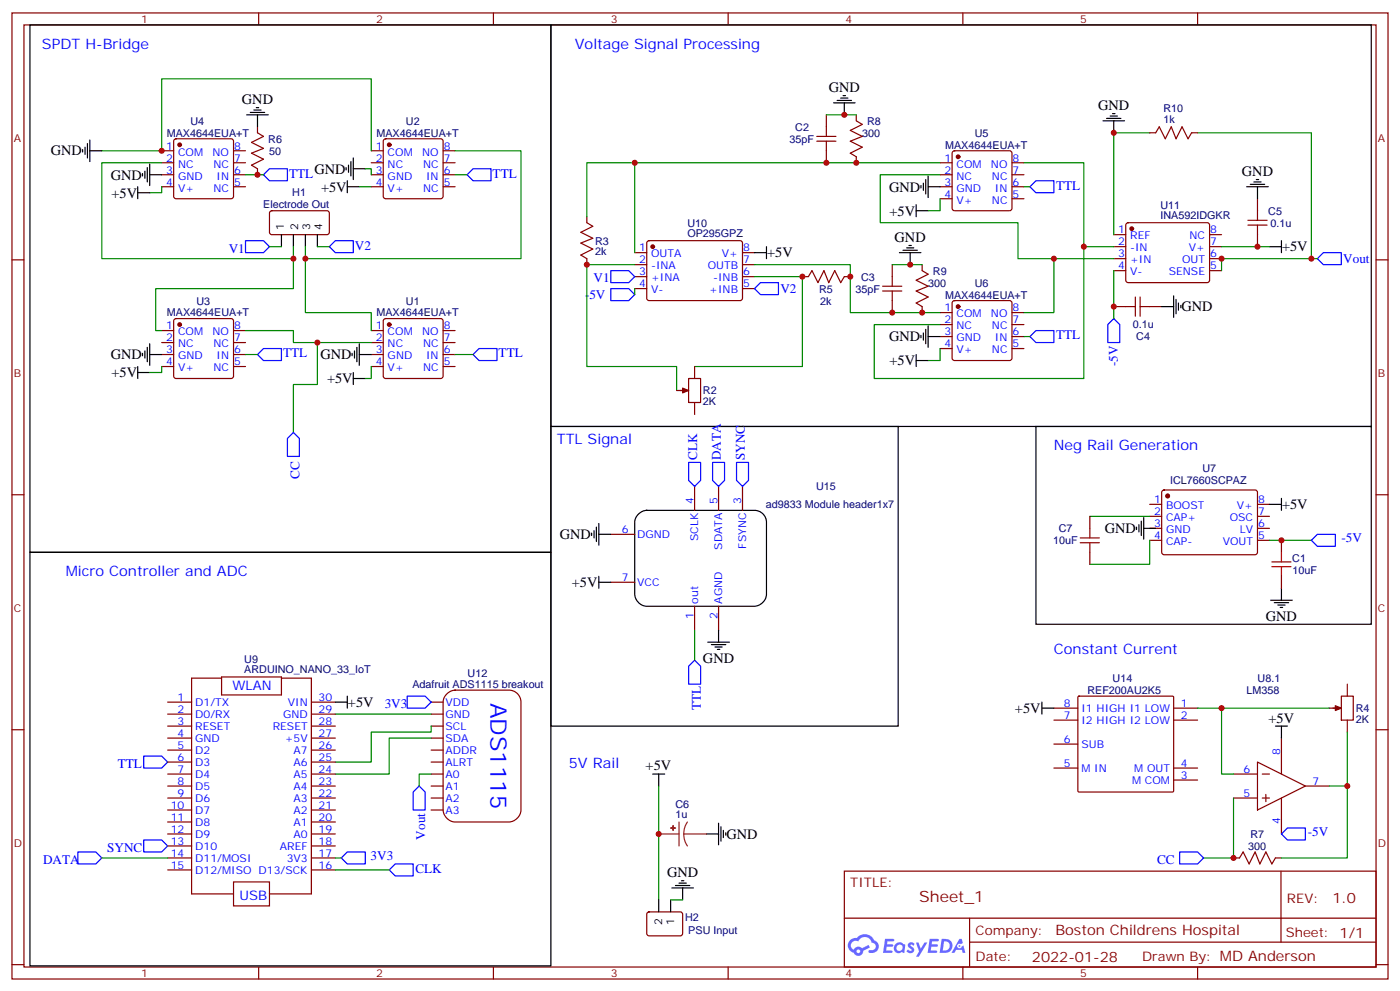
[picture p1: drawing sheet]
<svg xmlns="http://www.w3.org/2000/svg" width="412mm" height="292mm" viewBox="0 0 412 292" stroke-linecap="round" stroke-linejoin="round" font-family="sans-serif">
<g fill="none" stroke="#870000" stroke-width=".35">
<path d="M3.5 3.8h405.4v284.3h-405.4zM7.1 7.3h398.2v277.3h-398.2zM76.2 3.8v3.5M145.3 3.8v3.5M214.5 3.8v3.5M283.6 3.8v3.5M352.8 3.8v3.5M3.5 76.5h3.6M405.3 76.5h3.6M3.5 145.6h3.6M405.3 145.6h3.6M3.5 214.8h3.6"/>
<path d="M405.3 214.8h3.6M248.7 256.4h156.6v28.2h-156.6zM377.3 256.4v20.9M248.7 270.2h156.5M285.6 277.3h119.6M285.6 270.2v14.2M3.5 283.9h3.6M76.2 284.6v3.5M145.3 284.6v3.5M214.5 284.6v3.5M283.6 284.6v3.5M352.8 284.6v3.5"/>
<path d="M405.3 283.9h3.6"/>
</g>
<g fill="#5487ff">
<path d="M267.7 277.6a1.22 1.22 0 0 1 1.7 .2l-.4 .6a.47 .47 0 0 0-.3-.4 .47 .47 0 0 0-.5 .2l.1 .2a1.14 1.14 0 0 1 .8 1.8 1.14 1.14 0 0 1-1.9 0l-.2-.2 .5-.6 .7 .5a.29 .29 0 0 0 .3-.3 .29 .29 0 0 0-.2-.3 1.04 1.04 0 0 1-.6-1.7z"/>
<path d="M260.7 276.3h2.4l.3 .2-.2 .5-1.8 .1-.1 .8h1.5l.3 .4-.3 .4h-1.6l-.2 1.1h1.7l.2 .3-.2 .3-2.6 .1z"/>
<path d="M273.8 276.3h2.4l.3 .2-.1 .5-1.8 .1-.2 .8h1.6l.3 .4-.4 .4h-1.6l-.1 1.1h1.7l.2 .3-.2 .3-2.6 .1z"/>
<path d="M282.6 276.3h.7l.3 1.3-.6 .3a.69 .69 0 0 0-1 .3 .69 .69 0 0 0 .4 .9 .69 .69 0 0 0 .9-.6l.5-.2 .6 2.2h-.8l-.2-.9h-1.8l-.5 .9h-.8z"/>
<path d="M269.8 277.4h.8l.6 1.8 1.1-1.8h.9l-2.6 4.2h-.8l.9-1.5z"/>
<path d="M277.4 276.3l-.6 4.2h1.3a2.11 2.11 0 0 0 2.5-2.1 2.11 2.11 0 0 0-2.5-2.1zM278.1 277.1a1.39 1.39 0 0 1 1.7 1.4 1.39 1.39 0 0 1-1.8 1.3h-.3z"/>
<path d="M263.7 277.9a1.54 1.54 0 0 0-.1 2.2 1.54 1.54 0 0 0 2.2 .1l.6 .3 .3-2.3-.2-.3h-.4a1.49 1.49 0 0 0-2.4 0zM264 278.9a.94 .94 0 0 1 1.8 0 .94 .94 0 0 1-1.8 0z"/>
<path d="M250.4 276.7a2.18 2.18 0 0 0 1.1 3.7 1.44 1.44 0 0 0 1.6 .9 1.44 1.44 0 0 0 1.2-1.4l2-1.1-.5-.7-1.9 1a1.47 1.47 0 0 0-2.4 .4 1.39 1.39 0 0 1-.7-1.9 1.39 1.39 0 0 1 2-.5 2.12 2.12 0 0 1 2.2-1.3 2.12 2.12 0 0 1 1.9 1.7 1.14 1.14 0 0 1 1.1 1.4 1.14 1.14 0 0 1-1.7 .7 .43 .43 0 0 0-.5 .4 .43 .43 0 0 0 .4 .5 1.98 1.98 0 0 0 2.5-1.2 1.98 1.98 0 0 0-1.2-2.6 3.1 3.1 0 0 0-5.3-.6l-.9 .1zM252.3 280a.55 .55 0 0 1 1.1 0 .55 .55 0 0 1-1.1 0z"/>
<circle cx="282.6" cy="278.4" r=".26"/>
</g>
<g fill="none" stroke="#870000" stroke-width=".35">
<path d="M75.8 37.3v1.8l1.8 1-3.5 1.8 3.5 1.8-3.5 1.4 3.5 1.7-3.5 1.8 1.7 1.1v1.7M243.4 33.8v6.3M252.2 33.8v1.8l1.8 1-3.5 1.8 3.5 1.7-3.5 1.5 3.5 1.7-3.5 1.8 1.7 1v1.8M338.7 39.1h1.7l1.1-1.8 1.8 3.6 1.7-3.6 1.4 3.6 1.8-3.6 1.8 3.6 1-1.8h1.8M47.6 44.4h3.6M47.6 47.9h3.6M47.6 51.4h3.6M47.6 55h3.6M51.4 41.1l.5-.2h16.2l.5 .2 .2 .5v16.2l-.2 .5-.5 .2h-16.2l-.5-.2-.2-.5v-16.2zM68.8 44.4h3.5M68.8 47.9h3.5M68.8 51.4h3.5"/>
<path d="M68.8 55h3.5M109.4 44.4h3.5M109.4 47.9h3.5M109.4 51.4h3.5M109.4 55h3.5M113.1 41.1l.5-.2h16.2l.5 .2 .2 .5v16.2l-.2 .5-.5 .2h-16.2l-.5-.2-.2-.5v-16.2zM130.5 44.4h3.6M130.5 47.9h3.6M130.5 51.4h3.6M130.5 55h3.6M240.6 41.6h5.6M240.6 40.1h5.6"/>
<path d="M243.4 41.6v6.3M276.9 47.9h3.6M276.9 51.4h3.6M276.9 55h3.6M276.9 58.5h3.6M280.7 44.6l.5-.2h16.2l.5 .2 .2 .5v16.2l-.2 .5-.5 .2h-16.2l-.5-.2-.2-.5v-16.2zM298.1 47.9h3.5M298.1 51.4h3.5M298.1 55h3.5M298.1 58.5h3.5M370.4 58.5v6.3M79.6 62.2l.5-.2 16.5 .1 .4 .6-.1 5.9-.6 .5-16.5-.1-.4-.6v-5.7z"/>
<path d="M172.9 63.8v1.7l1.7 1.1-3.5 1.8 3.5 1.7-3.5 1.4 3.5 1.8-3.5 1.8 1.8 1v1.8M187 74.4h3.5M187 77.9h3.5M190.7 71l.5-.2 27.1 .1 .4 .6v16.5l-.7 .5-27.1-.1-.4-.6v-16.3zM218.7 74.4h3.5M218.7 77.9h3.5M262.8 77.9v6.3M271.6 77.9v1.8l1.8 1-3.5 1.8 3.5 1.7-3.5 1.5 3.5 1.7-3.5 1.8 1.7 1v1.8M328.1 69.1h3.5M328.1 72.6h3.5M328.1 76.1h3.5M328.1 79.7h3.5"/>
<path d="M331.8 65.8l.5-.3h23.3l.5 .3 .2 .5-.1 16.5-.6 .4-23.6-.1-.4-.6v-16.2zM356.3 69.1h3.5M356.3 72.6h3.5M356.3 76.1h3.5M356.3 79.7h3.5M367.6 66.3h5.6M367.6 64.8h5.6M370.4 66.3v6.3M47.6 97.3h3.6M51.4 94l.5-.2h16.2l.5 .2 .2 .5v16.2l-.2 .5-.5 .2h-16.2l-.5-.2-.2-.5v-16.2zM68.8 97.3h3.5M109.4 97.3h3.5"/>
<path d="M113.1 94l.5-.2h16.2l.5 .2 .2 .5v16.2l-.2 .5-.5 .2h-16.2l-.5-.2-.2-.5v-16.2zM130.5 97.3h3.6M187 81.4h3.5M187 84.9h3.5M218.7 81.4h3.5M218.7 84.9h3.5M236.4 81.4h1.7l1.1-1.7 1.7 3.5 1.8-3.5 1.4 3.5 1.8-3.5 1.7 3.5 1.1-1.8h1.8M260 85.7h5.6M260 84.2h5.6M262.8 85.7v6.3M276.9 92h3.6M276.9 95.5h3.6"/>
<path d="M276.9 99.1h3.6M280.7 88.7l.5-.2h16.2l.5 .2 .2 .5v16.2l-.2 .5-.5 .2h-16.2l-.5-.2-.2-.5v-16.2zM298.1 92h3.5M298.1 95.5h3.5M298.1 99.1h3.5M328.1 90.2h6.3M334.4 87.4v5.7M335.8 90.2h6.4M335.8 87.4v5.7M47.6 100.8h3.6M47.6 104.4h3.6M47.6 107.9h3.6"/>
<path d="M68.8 100.8h3.5M68.8 104.4h3.5M68.8 107.9h3.5M109.4 100.8h3.5M109.4 104.4h3.5M109.4 107.9h3.5M130.5 100.8h3.6M130.5 104.4h3.6M130.5 107.9h3.6M199.3 114.9h3.5M202.8 111.4h3.6v7.1h-3.6zM204.6 107.9v3.5"/>
<path d="M204.6 118.5v3.5M276.9 102.6h3.6M298.1 102.6h3.5M179.9 157.3h7.1M204.6 143.2v7M211.7 143.2v7M218.7 143.2v7M321 152v3.5M338.7 148.4h3.5M338.7 152h3.5M338.7 155.5h3.5M338.7 159h3.5"/>
<path d="M342.4 144.4l.5-.2 27.1 .1 .4 .6v17.9l-.7 .5-27.1-.1-.4-.6v-17.7zM370.4 148.4h3.5M370.4 152h3.5M370.4 155.5h3.5M370.4 159h3.5M377.5 159v3.6M179.9 171.4h7.1M204.6 178.4v7.1M211.7 178.4v7.1M321 162.6v3.5M377.5 169.6v3.5M65.3 199.6h-8.9v63.5h12.4"/>
<path d="M65.3 199.2h17.6v5.3h-17.6zM82.9 199.6h8.8v63.5h-12.3M49.4 206.7h7M49.4 210.2h7M49.4 213.7h7M49.4 217.2h7M91.7 206.7h7.1M91.7 210.2h7.1M91.7 213.7h7.1M91.7 217.2h7.1M127 206.7h3.5M127 210.2h3.5"/>
<path d="M127 213.7h3.5M127 217.2h3.5M131.7 204.2a3.6 3.6 0 0 1 2.4-1.1h15.8a3.5 3.5 0 0 1 3.6 3.6v31.7a3.8 3.8 0 0 1-3.6 3.5h-15.8a3.8 3.8 0 0 1-3.6-3.5v-31.7a3.5 3.5 0 0 1 1.2-2.5zM310.4 208.4h7.1M310.4 211.9h7.1M310.4 219h7.1M317.6 205.1l.3-.2h27.6l.2 .3v27.7l-.3 .2h-27.7l-.2-.3zM345.7 208.4h7.1M345.7 211.9h7.1M377.5 217.2v10.6M391.6 208.4h3.5M395.1 204.9h3.5v7h-3.5z"/>
<path d="M396.9 201.4v3.5M396.9 211.9v3.6M49.4 220.8h7M49.4 224.3h7M49.4 227.8h7M49.4 231.4h7M49.4 234.9h7M49.4 238.4h7M91.7 220.8h7.1M91.7 224.3h7.1M91.7 227.8h7.1M91.7 231.4h7.1"/>
<path d="M91.7 234.9h7.1M91.7 238.4h7.1M127 220.8h3.5M127 224.3h3.5M127 227.8h3.5M127 231.4h3.5M127 234.9h3.5M127 238.4h3.5M310.4 226.1h7.1M345.7 229.6h7.1M345.7 226.1h7.1M363.4 227.8h7"/>
<path d="M363.4 234.9h7M370.4 224.3l14.1 7.1-14.1 7zM371.8 227.8h2.1M371.8 234.9h2.1M372.9 233.8v2.1M377.5 234.9v10.6M384.5 231.4h7.1M49.4 252.5h7M49.4 249h7M49.4 245.5h7M49.4 241.9h7M49.4 256h7"/>
<path d="M68.8 259.6h10.6v7h-10.6zM91.7 252.5h7.1M91.7 249h7.1M91.7 245.5h7.1M91.7 241.9h7.1M91.7 256h7.1M363.4 252.5h1.7l1.1-1.7 1.7 3.5 1.8-3.5 1.4 3.5 1.8-3.5 1.7 3.5 1.1-1.8h1.8M190.7 268.6l.5-.2h9.5l.4 .7-.1 5.9-.6 .4h-9.5l-.4-.7v-5.6z"/>
</g>
<g fill="#870000" stroke="#870000" stroke-width=".35">
<path d="M201.1 114.2l1.7 .7-1.7 .7z"/>
<path d="M393.3 207.7l1.8 .7-1.8 .7z"/>
<circle cx="114.7" cy="95.5" r=".53"/>
<circle cx="114.7" cy="42.6" r=".53"/>
<circle cx="52.9" cy="95.5" r=".53"/>
<circle cx="52.9" cy="42.6" r=".53"/>
<circle cx="282.2" cy="46.1" r=".53"/>
<circle cx="282.2" cy="90.2" r=".53"/>
<circle cx="344" cy="146" r=".53"/>
<circle cx="192.3" cy="72.6" r=".53"/>
<circle cx="333.4" cy="67.3" r=".53"/>
</g>
<g fill="none" stroke="#008700" stroke-width=".35">
<path d="M243.4 33.8h8.8M338.7 39.1h-10.6v30M352.8 39.1h33.5v37h-26.5v3.6M30 44.4h17.6v-21.2h61.8v21.2M47.6 55v1.7h-3.5M47.6 47.9h-17.6v28.2h56.4v8.8h-40.5v12.4h1.7M72.3 51.4h5.3M105.8 55h3.6M107.6 49.7h1.8v1.7M134.1 44.4h19.4v31.7h-63.5v15.9h19.4v5.3M134.1 51.4h3.5M187 47.9v26.5"/>
<path d="M276.9 47.9h-104v15.9M276.9 51.4h-17.6v14.1h40.6v10.6h28.2M276.9 58.5v3.5h-3.5M301.6 47.9h17.7v24.7M301.6 55h1.8M79.4 72.6h3.5M86.4 72.6v3.5M90 72.6v3.5M93.5 72.6h3.5M187 77.9h-14.1v30h26.4v7M222.2 77.9h28.3v14.1h26.4M262.8 77.9h8.8"/>
<path d="M310.4 76.1v15.9h-8.8M328.1 72.6h-8.8v38.8h-61.8v-15.9h19.4M328.1 79.7v14.1M359.8 72.6h14.1M386.3 76.1h1.8M72.3 97.3h14.1v3.5h23M187 84.9v1.8M222.2 81.4h14.2v26.5h-31.8M301.6 99.1h1.8M47.6 107.9v1.7h-3.5M72.3 104.4h3.5M93.5 100.8v12.4h-7.1v14.1"/>
<path d="M109.4 107.9v3.5h-1.8M134.1 104.4h5.2M276.9 102.6v3.5h-3.5M321 152h17.7M338.7 159v7.1h-17.7M373.9 159h12.4M204.6 185.5v8.8M98.8 210.2h28.2M127 217.2h-12.3v10.6h-15.9M127 213.7v1.8h-17.6v8.8h-10.6M352.8 208.4h7v19.4h3.6M359.8 208.4h31.8"/>
<path d="M396.9 215.5v15.9M127 227.8h-3.5v3.6M194 231.4v33.5M363.4 234.9v17.6h-8.9M391.6 231.4h5.3v21.1h-19.4M30 252.5h19.4M98.8 252.5h1.7M98.8 256h15.9M197.6 264.9h3.5"/>
</g>
<g fill="none" stroke="#000" stroke-width=".35">
<path d="M8.8 7.3h153.5v155.3h-153.5zM162.3 7.3h241.6v118.2h-241.6zM72.7 33.8h6.3M73.7 33.1h4.3M74.8 32.4h2.1M75.5 31.7h.7M75.8 33.8v3.5M245.5 30.3h6.4M246.6 29.6h4.2M247.6 28.9h2.2M248.4 28.2h.7M248.7 30.3v3.5"/>
<path d="M324.9 35.6h6.4M326 34.9h4.2M327 34.1h2.1M327.7 33.4h.7M328.1 35.6v3.5M24.3 44v.7M25 43.3v2.1M25.8 42.3v4.2M26.5 44.4h3.5M26.5 41.2v6.4M40.6 56.7h3.5M40.6 55v3.5"/>
<path d="M42 51.1v.7M42.7 50.4v2.1M43.4 49.3v4.3M44.1 51.4h3.5M44.1 48.3v6.3M102 49.3v.7M102.3 55h3.5M102.3 53.2v3.5M102.7 48.6v2.1M103.4 47.6v4.2M104.1 49.7h3.5M104.1 46.5v6.3"/>
<path d="M271.3 54.6v.7M272 53.9v2.1M272.7 52.8v4.3M273.4 55h3.5M273.4 51.8v6.3M367.2 55h6.4M368.3 54.3h4.2M369.4 53.6h2.1M370.1 52.8h.7M370.4 55v3.5M82.9 69.1v3.5M86.4 69.1v3.5"/>
<path d="M90 69.1v3.5M93.5 69.1v3.5M222.2 74.4h3.6M225.8 72.6v3.5M264.9 74.4h6.4M266 73.7h4.2M267.1 73h2.1M267.8 72.2h.7M268.1 74.4v3.5M269.9 60.3v3.5M269.9 62h3.5M373.9 72.6h3.6"/>
<path d="M377.5 70.8v3.6M271.3 98.7v.7M272 98v2.1M272.7 96.9v4.3M273.4 95.9v6.3M273.4 99.1h3.5M342.2 90.2h3.5M345.7 87.1v6.3M346.4 88.1v4.3M347.1 89.2v2.1M347.8 89.9v.7M40.6 107.9v3.5"/>
<path d="M40.6 109.6h3.5M42 104v.7M42.7 103.3v2.1M43.4 102.2v4.3M44.1 101.2v6.3M44.1 104.4h3.5M103.7 104v.7M104.1 109.6v3.6M104.1 111.4h3.5M104.4 103.3v2.1M105.1 102.2v4.3M105.8 104.4h3.6"/>
<path d="M105.8 101.2v6.3M269.9 106.1h3.5M269.9 104.4v3.5M162.3 125.5h102.3v88.2h-102.3zM305.2 125.5h98.7v58.2h-98.7zM174.3 156.9v.7M175 156.2v2.1M175.7 155.2v4.2M176.4 154.1v6.3M176.4 157.3h3.5M188.1 151.2a3.6 3.6 0 0 1 2.4-1h31.7a3.5 3.5 0 0 1 3.6 3.5v21.2a3.8 3.8 0 0 1-3.6 3.5h-31.7a3.8 3.8 0 0 1-3.5-3.5v-21.2a3.5 3.5 0 0 1 1.1-2.5zM334.8 155.2v.7"/>
<path d="M335.5 154.4v2.2M336.2 153.4v4.2M336.9 155.5h3.5M336.9 152.3v6.4M373.9 148.4h3.6M377.5 146.7v3.5M8.8 162.6h153.5v121.7h-153.5zM176.4 171.4h3.5M176.4 169.6v3.5M374.3 176.7h6.3M375.4 177.4h4.2M376.4 178.1h2.1"/>
<path d="M377.1 178.8h.7M377.5 173.1v3.6M208.5 189h6.3M209.5 189.7h4.3M210.6 190.4h2.1M211.3 191.1h.7M211.7 185.5v3.5M98.8 206.7h3.5M102.3 204.9v3.5M306.9 208.4h3.5M306.9 206.7v3.5M375.7 213.7h3.5"/>
<path d="M377.5 213.7v3.5M192.3 227.8h3.5M194 227.8v3.6M200 259.9h2.1M200.7 259.2h.7M208.1 245.5h3.6M211.7 242.3v6.3M212.4 243.3v4.3M213.1 244.4v2.1M213.8 245.1v.7M194 264.9v3.5M197.6 264.9v3.5"/>
<path d="M197.9 261.3h6.4M199 260.6h4.2M201.1 261.3v3.6"/>
</g>
<g fill="none" stroke="#00f" stroke-width=".35">
<path d="M77.6 51.4l1.8-1.7h5.3v3.5h-5.3zM137.6 51.4l1.7-1.7h5.3v3.5h-5.3zM303.4 55l1.8-1.8h5.2v3.5h-5.2zM72.3 70.8h5.3l1.8 1.8-1.8 1.8h-5.3zM97 72.6l1.8-1.8h5.3v3.6h-5.3zM179.9 79.7h5.3l1.8 1.7-1.8 1.8h-5.3zM389.8 74.4h5.3v3.5h-5.3l-1.7-1.8zM179.9 84.9h5.3l1.8 1.8-1.8 1.8h-5.3zM222.2 84.9l1.8-1.7h5.3v3.5h-5.3zM303.4 99.1l1.8-1.8h5.2v3.5h-5.2zM328.1 93.8l1.7 1.7v5.3h-3.5v-5.3zM75.8 104.4l1.8-1.8h5.3v3.5h-5.3z"/>
<path d="M139.3 104.4l1.8-1.8h5.3v3.5h-5.3zM86.4 127.3l1.8 1.7v5.3h-3.5v-5.3zM202.8 136.1h3.6v5.3l-1.8 1.8-1.8-1.8zM209.9 136.1h3.5v5.3l-1.7 1.8-1.8-1.8zM217 136.1h3.5v5.3l-1.8 1.8-1.7-1.8zM386.3 159l1.8-1.7h5.2v3.5h-5.2zM204.6 194.3l1.8 1.8v5.3h-3.6v-5.3zM119.9 204.9h5.3l1.8 1.8-1.8 1.7h-5.3zM42.3 222.5h5.3l1.8 1.8-1.8 1.8h-5.3zM123.5 231.4l1.7 1.7v5.3h-3.5v-5.3zM22.9 250.8h5.3l1.8 1.7-1.8 1.8h-5.3zM42.3 247.2h5.3l1.8 1.8-1.8 1.8h-5.3z"/>
<path d="M100.5 252.5l1.8-1.7h5.3v3.5h-5.3zM116.4 254.3h5.3v3.5h-5.3l-1.7-1.8zM347.5 250.8h5.3l1.7 1.7-1.7 1.8h-5.3zM377.5 245.5l1.7-1.8h5.3v3.5h-5.3z"/>
</g>
<path d="M194 245.5h6M200 241.9v7.1M201.4 245.5l.3 1.8 .8 1.7M201.4 245.5h6.7M202.5 241.9l-.8 1.7-.3 1.9" fill="none" stroke="#8c2424" stroke-width=".35"/>
<g fill="#8c2424" stroke="#8c2424" stroke-width=".35">
<path d="M198.3 243v1.4z"/>
<path d="M197.6 243.7h1.4z"/>
</g>
<path d="M318.2 158.3h5.6M318.2 159.7h5.6M321 155.5v2.8M321 159.7v2.9M374.6 165.4h5.7M374.6 166.8h5.7M377.5 162.6v2.8M377.5 166.8v2.8" fill="none" stroke="#a10000" stroke-width=".35"/>
<g fill="#c00">
<circle cx="47.6" cy="44.4" r=".88"/>
<circle cx="75.8" cy="51.4" r=".88"/>
<circle cx="172.9" cy="77.9" r=".88"/>
<circle cx="236.4" cy="81.4" r=".88"/>
<circle cx="187" cy="47.9" r=".88"/>
<circle cx="250.5" cy="81.4" r=".88"/>
<circle cx="243.4" cy="47.9" r=".88"/>
<circle cx="252.2" cy="47.9" r=".88"/>
<circle cx="248.7" cy="33.8" r=".88"/>
<circle cx="262.8" cy="92" r=".88"/>
<circle cx="268.1" cy="77.9" r=".88"/>
<circle cx="271.6" cy="92" r=".88"/>
<circle cx="310.4" cy="76.1" r=".88"/>
<circle cx="319.3" cy="72.6" r=".88"/>
<circle cx="328.1" cy="90.2" r=".88"/>
<circle cx="370.4" cy="72.6" r=".88"/>
<circle cx="359.8" cy="76.1" r=".88"/>
<circle cx="328.1" cy="39.1" r=".88"/>
<circle cx="386.3" cy="76.1" r=".88"/>
<circle cx="93.5" cy="100.8" r=".88"/>
<circle cx="359.8" cy="208.4" r=".88"/>
<circle cx="396.9" cy="231.4" r=".88"/>
<circle cx="363.4" cy="252.5" r=".88"/>
<circle cx="86.4" cy="76.1" r=".88"/>
<circle cx="90" cy="76.1" r=".88"/>
<circle cx="194" cy="245.5" r=".88"/>
<circle cx="377.5" cy="159" r=".88"/>
</g>
<text font-size="6.7" fill="#00f" x="144.5" y="206.8" transform="rotate(90 144.5 206.8)">ADS1115</text>
<text font-size="4.6" fill="#800" x="270.8" y="265.4">Sheet_1</text>
<g font-size="4.2" fill="#00f">
<text x="12.3" y="14.4">SPDT H-Bridge</text>
<text x="169.3" y="14.4">Voltage Signal Processing</text>
<text x="164" y="130.8">TTL Signal</text>
<text x="310.4" y="132.6">Neg Rail Generation</text>
<text x="19.4" y="169.6">Micro Controller and ADC</text>
<text x="310.4" y="192.5">Constant Current</text>
<text x="167.6" y="226.1">5V Rail</text>
</g>
<g font-size="4.2">
<text x="244.1" y="27.1">GND</text>
<text x="71.3" y="30.6">GND</text>
<text x="323.5" y="32.3">GND</text>
<text x="15" y="45.8">GND</text>
<text x="32.6" y="52.8">GND</text>
<text x="92.6" y="51.1">GND</text>
<text x="365.8" y="51.7">GND</text>
<text x="32.8" y="58.2">+5V</text>
<text x="94.6" y="56.4">+5V</text>
<text x="261.9" y="56.4">GND</text>
<text x="262" y="63.4">+5V</text>
<text x="263.5" y="71.2">GND</text>
<text x="226" y="75.8">+5V</text>
<text x="377.6" y="74">+5V</text>
<text x="348" y="91.6">GND</text>
<text x="261.9" y="100.5">GND</text>
<text x="32.6" y="105.8">GND</text>
<text x="94.4" y="105.8">GND</text>
<text x="262" y="107.5">+5V</text>
<text x="32.8" y="111.1">+5V</text>
<text x="96.3" y="112.8">+5V</text>
<text x="377.6" y="149.9">+5V</text>
<text x="164.9" y="158.7">GND</text>
<text x="325.4" y="156.9">GND</text>
<text x="168.4" y="172.8">+5V</text>
<text x="372.9" y="182.7">GND</text>
<text x="207.1" y="195.1">GND</text>
<text x="102.5" y="208.1">+5V</text>
<text x="299" y="209.8">+5V</text>
<text x="373.6" y="212.7">+5V</text>
<text x="190.2" y="226.8">+5V</text>
<text x="214" y="246.9">GND</text>
<text x="196.5" y="258.1">GND</text>
</g>
<g font-size="4.2" fill="#800">
<text x="392.5" y="265.7">1.0</text>
<text x="310.9" y="275.2">Boston Childrens Hospital</text>
<text x="304" y="283">2022-01-28</text>
</g>
<g font-size="3.9" fill="#00f">
<text x="85.1" y="52.3">TTL</text>
<text x="145.1" y="52.3">TTL</text>
<text x="311.1" y="55.8">TTL</text>
<text x="67.4" y="74.4">V1</text>
<text x="104.5" y="73.5">V2</text>
<text x="395.7" y="77.4">Vout</text>
<text x="174.8" y="83.1">V1</text>
<text x="172.3" y="88">-5V</text>
<text x="229.9" y="86.3">V2</text>
<text x="311.1" y="99.9">TTL</text>
<text x="83.4" y="105.2">TTL</text>
<text x="146.9" y="105.2">TTL</text>
<text x="329.3" y="107.8" transform="rotate(-90 329.3 107.8)">-5V</text>
<text x="205.3" y="135.4" transform="rotate(-90 205.3 135.4)">CLK</text>
<text x="212.4" y="135.4" transform="rotate(-90 212.4 135.4)">DATA</text>
<text x="219.4" y="135.4" transform="rotate(-90 219.4 135.4)">SYNC</text>
<text x="88.2" y="140.9" transform="rotate(-90 88.2 140.9)">CC</text>
<text x="395.2" y="159.7">-5V</text>
<text x="68.4" y="203.1">WLAN</text>
<text x="113.3" y="208.5">3V3</text>
<text x="206.4" y="209" transform="rotate(-90 206.4 209)">TTL</text>
<text x="34.7" y="226.1">TTL</text>
<text x="31.6" y="250.8">SYNC</text>
<text x="125.2" y="247.1" transform="rotate(-90 125.2 247.1)">Vout</text>
<text x="385.2" y="246.2">-5V</text>
<text x="12.7" y="254.3">DATA</text>
<text x="109.2" y="253.2">3V3</text>
<text x="122.4" y="256.9">CLK</text>
<text x="340.9" y="254.3">CC</text>
<text x="70.6" y="264.9">USB</text>
</g>
<g font-size="3.9" fill="#800">
<text x="250.5" y="261">TITLE:</text>
<text x="379.1" y="265.7">REV:</text>
<text x="287.4" y="275.2">Company:</text>
<text x="378.7" y="275.8">Sheet: 1/1</text>
<text x="287.4" y="282.9">Date:</text>
<text x="336.4" y="282.9">Drawn By: MD Anderson</text>
</g>
<g font-size="3.2" fill="#800">
<text x="41.6" y="6.8">1</text>
<text x="110.8" y="6.8">2</text>
<text x="179.9" y="6.8">3</text>
<text x="249.1" y="6.8">4</text>
<text x="318.2" y="6.8">5</text>
<text x="4.1" y="41.9">A</text>
<text x="405.9" y="41.9">A</text>
<text x="4.1" y="111.1">B</text>
<text x="405.9" y="111.1">B</text>
<text x="4.1" y="180.2">C</text>
<text x="405.9" y="180.2">C</text>
<text x="4.1" y="249.3">D</text>
<text x="405.9" y="249.3">D</text>
<text x="41.6" y="287.6">1</text>
<text x="110.8" y="287.6">2</text>
<text x="179.9" y="287.6">3</text>
<text x="249.1" y="287.6">4</text>
<text x="318.2" y="287.6">5</text>
</g>
<g font-size="3.2" fill="#000080">
<text x="342.7" y="33">R10</text>
<text x="49.1" y="40.3">MAX4644EUA+T</text>
<text x="56.1" y="36.7">U4</text>
<text x="110.9" y="40.2">MAX4644EUA+T</text>
<text x="119.6" y="36.7">U2</text>
<text x="232.6" y="42">35pF</text>
<text x="234.3" y="38.5">C2</text>
<text x="254" y="40.2">300</text>
<text x="255.4" y="36.7">R8</text>
<text x="287.1" y="40.3">U5</text>
<text x="342.7" y="36.3">1k</text>
<text x="79" y="42">R6</text>
<text x="79.3" y="45.6">50</text>
<text x="278.4" y="43.8">MAX4644EUA+T</text>
<text x="86.1" y="57.8">H1</text>
<text x="77.5" y="61.3">Electrode Out</text>
<text x="341.8" y="64.4">INA592IDGKR</text>
<text x="341.8" y="61.4">U11</text>
<text x="373.6" y="63.2">C5</text>
<text x="175.3" y="72">R3</text>
<text x="202.5" y="69.7">OP295GPZ</text>
<text x="202.5" y="66.7">U10</text>
<text x="374.3" y="66.7">0.1u</text>
<text x="175.3" y="75.2">2k</text>
<text x="253.7" y="82.6">C3</text>
<text x="274.8" y="80.8">R9</text>
<text x="57.8" y="89.7">U3</text>
<text x="119.6" y="89.7">U1</text>
<text x="241.3" y="86.1">R5</text>
<text x="241.6" y="89.6">2k</text>
<text x="252" y="86.1">35pF</text>
<text x="273.4" y="84.3">300</text>
<text x="278.4" y="87.9">MAX4644EUA+T</text>
<text x="287.1" y="84.4">U6</text>
<text x="49.2" y="93.1">MAX4644EUA+T</text>
<text x="110.9" y="93.1">MAX4644EUA+T</text>
<text x="333.7" y="96.7">0.1u</text>
<text x="334.7" y="100.2">C4</text>
<text x="207.1" y="119.3">2K</text>
<text x="207.1" y="116.1">R2</text>
<text x="344.7" y="142.5">ICL7660SCPAZ</text>
<text x="354.2" y="138.9">U7</text>
<text x="225.6" y="149.6">ad9833 Module header1x7</text>
<text x="240.4" y="144.3">U15</text>
<text x="310.2" y="160.2">10uF</text>
<text x="311.9" y="156.7">C7</text>
<text x="380.7" y="165.5">C1</text>
<text x="380.8" y="169">10uF</text>
<text x="72" y="195.3">U9</text>
<text x="72" y="198.2">ARDUINO_NANO_33_IoT</text>
<text x="121.5" y="202.5">Adafruit ADS1115 breakout</text>
<text x="137.7" y="199.1">U12</text>
<text x="327.7" y="200.7">U14</text>
<text x="370.5" y="200.7">U8.1</text>
<text x="320.3" y="204.3">REF200AU2K5</text>
<text x="367.1" y="204.3">LM358</text>
<text x="399.3" y="209.6">R4</text>
<text x="399.3" y="212.7">2K</text>
<text x="199" y="237.7">C6</text>
<text x="199" y="240.9">1u</text>
<text x="367.7" y="250.1">300</text>
<text x="368.3" y="246.6">R7</text>
<text x="201.8" y="270.9">H2</text>
<text x="202.8" y="274.9">PSU Input</text>
</g>
<g font-size="3.2" fill="#00f">
<text x="49" y="44">1</text>
<text x="49" y="47.6">2</text>
<text x="52.5" y="45.8">COM</text>
<text x="62.6" y="45.8">NO</text>
<text x="69" y="47.6">7</text>
<text x="69" y="44">8</text>
<text x="110.7" y="44">1</text>
<text x="110.7" y="47.6">2</text>
<text x="114.2" y="45.8">COM</text>
<text x="124.4" y="45.8">NO</text>
<text x="130.7" y="47.6">7</text>
<text x="130.7" y="44">8</text>
<text x="278.3" y="47.6">1</text>
<text x="298.3" y="47.6">8</text>
<text x="49" y="51.1">3</text>
<text x="52.5" y="49.3">NC</text>
<text x="52.5" y="52.8">GND</text>
<text x="62.9" y="49.3">NC</text>
<text x="63.8" y="52.8">IN</text>
<text x="69" y="51.1">6</text>
<text x="110.7" y="51.1">3</text>
<text x="114.2" y="49.3">NC</text>
<text x="114.2" y="52.8">GND</text>
<text x="124.6" y="49.3">NC</text>
<text x="125.5" y="52.8">IN</text>
<text x="130.7" y="51.1">6</text>
<text x="278.3" y="51.1">2</text>
<text x="281.8" y="49.3">COM</text>
<text x="281.8" y="52.8">NC</text>
<text x="291.9" y="49.3">NO</text>
<text x="292.2" y="52.8">NC</text>
<text x="298.3" y="51.1">7</text>
<text x="49" y="54.6">4</text>
<text x="52.5" y="56.4">V+</text>
<text x="62.9" y="56.4">NC</text>
<text x="69" y="54.6">5</text>
<text x="110.7" y="54.6">4</text>
<text x="114.2" y="56.4">V+</text>
<text x="124.6" y="56.4">NC</text>
<text x="130.7" y="54.6">5</text>
<text x="278.3" y="54.6">3</text>
<text x="278.3" y="58.1">4</text>
<text x="281.8" y="56.4">GND</text>
<text x="281.8" y="59.9">V+</text>
<text x="292.2" y="59.9">NC</text>
<text x="293.1" y="56.4">IN</text>
<text x="298.3" y="58.1">5</text>
<text x="298.3" y="54.6">6</text>
<text x="329.4" y="68.7">1</text>
<text x="332.9" y="70.5">REF</text>
<text x="350.4" y="70.5">NC</text>
<text x="356.5" y="68.7">8</text>
<text x="188.3" y="74">1</text>
<text x="188.3" y="77.5">2</text>
<text x="191.8" y="75.8">OUTA</text>
<text x="212.7" y="75.8">V+</text>
<text x="218.9" y="77.5">7</text>
<text x="218.9" y="74">8</text>
<text x="329.4" y="72.2">2</text>
<text x="329.4" y="75.8">3</text>
<text x="332.9" y="74">-IN</text>
<text x="332.9" y="77.5">+IN</text>
<text x="348.2" y="77.5">OUT</text>
<text x="350.2" y="74">V+</text>
<text x="356.5" y="75.8">6</text>
<text x="356.5" y="72.2">7</text>
<text x="188.3" y="81.1">3</text>
<text x="191.8" y="79.3">-INA</text>
<text x="191.8" y="82.8">+INA</text>
<text x="208.5" y="79.3">OUTB</text>
<text x="210.1" y="82.8">-INB</text>
<text x="218.9" y="81.1">6</text>
<text x="329.4" y="79.3">4</text>
<text x="332.9" y="81.1">V-</text>
<text x="344.3" y="81.1">SENSE</text>
<text x="356.5" y="79.3">5</text>
<text x="188.3" y="84.6">4</text>
<text x="191.8" y="86.4">V-</text>
<text x="208.9" y="86.4">+INB</text>
<text x="218.9" y="84.6">5</text>
<text x="278.3" y="91.7">1</text>
<text x="278.3" y="95.2">2</text>
<text x="281.8" y="93.4">COM</text>
<text x="291.9" y="93.4">NO</text>
<text x="298.3" y="95.2">7</text>
<text x="298.3" y="91.7">8</text>
<text x="49" y="96.9">1</text>
<text x="49" y="100.5">2</text>
<text x="52.5" y="98.7">COM</text>
<text x="62.6" y="98.7">NO</text>
<text x="69" y="100.5">7</text>
<text x="69" y="96.9">8</text>
<text x="110.7" y="96.9">1</text>
<text x="110.7" y="100.5">2</text>
<text x="114.2" y="98.7">COM</text>
<text x="124.4" y="98.7">NO</text>
<text x="130.7" y="100.5">7</text>
<text x="130.7" y="96.9">8</text>
<text x="278.3" y="98.7">3</text>
<text x="281.8" y="96.9">NC</text>
<text x="281.8" y="100.5">GND</text>
<text x="292.2" y="96.9">NC</text>
<text x="293.1" y="100.5">IN</text>
<text x="298.3" y="98.7">6</text>
<text x="49" y="104">3</text>
<text x="49" y="107.5">4</text>
<text x="52.5" y="102.2">NC</text>
<text x="52.5" y="105.8">GND</text>
<text x="62.9" y="102.2">NC</text>
<text x="63.8" y="105.8">IN</text>
<text x="69" y="107.5">5</text>
<text x="69" y="104">6</text>
<text x="110.7" y="104">3</text>
<text x="110.7" y="107.5">4</text>
<text x="114.2" y="102.2">NC</text>
<text x="114.2" y="105.8">GND</text>
<text x="124.6" y="102.2">NC</text>
<text x="125.5" y="105.8">IN</text>
<text x="130.7" y="107.5">5</text>
<text x="130.7" y="104">6</text>
<text x="278.3" y="102.2">4</text>
<text x="281.8" y="104">V+</text>
<text x="292.2" y="104">NC</text>
<text x="298.3" y="102.2">5</text>
<text x="52.5" y="109.3">V+</text>
<text x="62.9" y="109.3">NC</text>
<text x="114.2" y="109.3">V+</text>
<text x="124.6" y="109.3">NC</text>
<text x="204.3" y="148.4" transform="rotate(-90 204.3 148.4)">4</text>
<text x="211.3" y="148.4" transform="rotate(-90 211.3 148.4)">5</text>
<text x="218.4" y="148.4" transform="rotate(-90 218.4 148.4)">3</text>
<text x="340" y="148.1">1</text>
<text x="343.5" y="149.9">BOOST</text>
<text x="364.3" y="149.9">V+</text>
<text x="370.6" y="148.1">8</text>
<text x="340" y="151.6">2</text>
<text x="340" y="155.2">3</text>
<text x="343.5" y="153.4">CAP+</text>
<text x="362.2" y="153.4">OSC</text>
<text x="370.6" y="155.2">6</text>
<text x="370.6" y="151.6">7</text>
<text x="183.2" y="156.9">6</text>
<text x="187.7" y="158.3">DGND</text>
<text x="205.7" y="159.3" transform="rotate(-90 205.7 159.3)">SCLK</text>
<text x="212.7" y="161.8" transform="rotate(-90 212.7 161.8)">SDATA</text>
<text x="219.8" y="161.5" transform="rotate(-90 219.8 161.5)">FSYNC</text>
<text x="340" y="158.7">4</text>
<text x="343.5" y="156.9">GND</text>
<text x="343.5" y="160.4">CAP-</text>
<text x="360.2" y="160.4">VOUT</text>
<text x="365.2" y="156.9">LV</text>
<text x="370.6" y="158.7">5</text>
<text x="183.2" y="171">7</text>
<text x="187.7" y="172.4">VCC</text>
<text x="205.7" y="177.7" transform="rotate(-90 205.7 177.7)">out</text>
<text x="212.7" y="177.7" transform="rotate(-90 212.7 177.7)">AGND</text>
<text x="204.3" y="182.2" transform="rotate(-90 204.3 182.2)">1</text>
<text x="211.3" y="182.2" transform="rotate(-90 211.3 182.2)">2</text>
<text x="52.3" y="209.8">2</text>
<text x="52.3" y="206.3">1</text>
<text x="57.5" y="207.7">D1/TX</text>
<text x="84.8" y="207.7">VIN</text>
<text x="93.8" y="206.3">30</text>
<text x="93.8" y="209.8">29</text>
<text x="131.2" y="207.7">VDD</text>
<text x="313.4" y="208.1">8</text>
<text x="318.6" y="209.5">I1 HIGH I1 LOW</text>
<text x="347.8" y="208.1">1</text>
<text x="52.3" y="213.4">3</text>
<text x="57.5" y="214.8">RESET</text>
<text x="57.5" y="211.2">D0/RX</text>
<text x="80.3" y="214.8">RESET</text>
<text x="83.4" y="211.2">GND</text>
<text x="93.8" y="213.4">28</text>
<text x="131.2" y="211.2">GND</text>
<text x="131.2" y="214.8">SCL</text>
<text x="313.4" y="211.6">7</text>
<text x="318.6" y="213">I2 HIGH I2 LOW</text>
<text x="347.8" y="211.6">2</text>
<text x="52.3" y="220.4">5</text>
<text x="52.3" y="216.9">4</text>
<text x="57.5" y="221.8">D2</text>
<text x="57.5" y="218.3">GND</text>
<text x="83.9" y="218.3">+5V</text>
<text x="86.5" y="221.8">A7</text>
<text x="93.8" y="216.9">27</text>
<text x="93.8" y="220.4">26</text>
<text x="131.2" y="218.3">SDA</text>
<text x="131.2" y="221.8">ADDR</text>
<text x="313.4" y="218.7">6</text>
<text x="318.6" y="220.1">SUB</text>
<text x="52.3" y="227.5">7</text>
<text x="52.3" y="223.9">6</text>
<text x="57.5" y="225.4">D3</text>
<text x="86.5" y="225.4">A6</text>
<text x="93.8" y="223.9">25</text>
<text x="93.8" y="227.5">24</text>
<text x="131.2" y="225.4">ALRT</text>
<text x="313.4" y="225.7">5</text>
<text x="318.6" y="227.1">M IN</text>
<text x="334.1" y="227.1">M OUT</text>
<text x="347.8" y="225.7">4</text>
<text x="366.3" y="227.5">6</text>
<text x="377.1" y="222.2" transform="rotate(-90 377.1 222.2)">8</text>
<text x="52.3" y="231">8</text>
<text x="57.5" y="232.4">D5</text>
<text x="57.5" y="228.9">D4</text>
<text x="86.5" y="228.9">A5</text>
<text x="86.5" y="232.4">A4</text>
<text x="93.8" y="231">23</text>
<text x="131.2" y="228.9">A0</text>
<text x="131.2" y="232.4">A1</text>
<text x="333.5" y="230.6">M COM</text>
<text x="347.8" y="229.2">3</text>
<text x="386.6" y="231">7</text>
<text x="50.3" y="238.1">10</text>
<text x="52.3" y="234.5">9</text>
<text x="57.5" y="239.5">D7</text>
<text x="57.5" y="235.9">D6</text>
<text x="86.5" y="235.9">A3</text>
<text x="86.5" y="239.5">A2</text>
<text x="93.8" y="234.5">22</text>
<text x="93.8" y="238.1">21</text>
<text x="131.2" y="235.9">A2</text>
<text x="131.2" y="239.5">A3</text>
<text x="366.3" y="234.5">5</text>
<text x="50.3" y="245.1">12</text>
<text x="50.3" y="241.6">11</text>
<text x="57.5" y="243">D8</text>
<text x="86.5" y="243">A1</text>
<text x="93.8" y="241.6">20</text>
<text x="93.8" y="245.1">19</text>
<text x="377.1" y="242.5" transform="rotate(-90 377.1 242.5)">4</text>
<text x="50.3" y="248.6">13</text>
<text x="57.5" y="250">D10</text>
<text x="57.5" y="246.5">D9</text>
<text x="82.5" y="250">AREF</text>
<text x="86.5" y="246.5">A0</text>
<text x="93.8" y="248.6">18</text>
<text x="50.3" y="252.2">14</text>
<text x="50.3" y="255.7">15</text>
<text x="57.5" y="253.6">D11/MOSI</text>
<text x="57.5" y="257.1">D12/MISO D13/SCK</text>
<text x="84.5" y="253.6">3V3</text>
<text x="93.8" y="252.2">17</text>
<text x="93.8" y="255.7">16</text>
</g>
<g font-size="3.2">
<text x="83.6" y="67.8" transform="rotate(-90 83.6 67.8)">1</text>
<text x="87.8" y="67.8" transform="rotate(-90 87.8 67.8)">2</text>
<text x="91.4" y="67.8" transform="rotate(-90 91.4 67.8)">3</text>
<text x="94.9" y="67.8" transform="rotate(-90 94.9 67.8)">4</text>
<text x="195.1" y="272.2" transform="rotate(-90 195.1 272.2)">2</text>
<text x="198.6" y="272.2" transform="rotate(-90 198.6 272.2)">1</text>
</g>
</svg>
